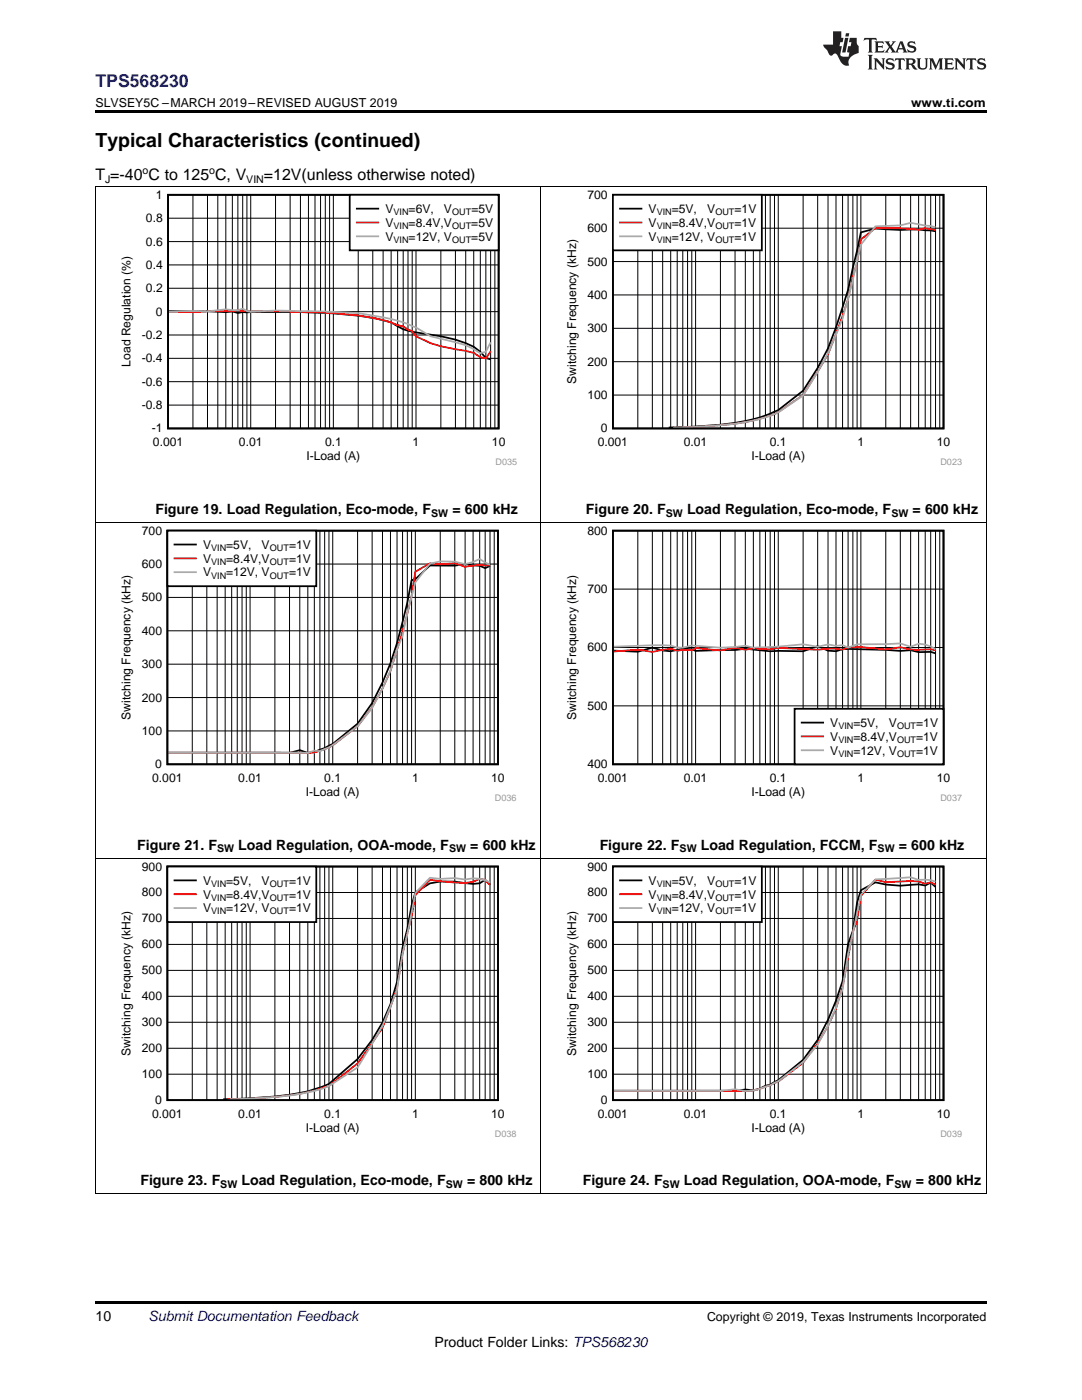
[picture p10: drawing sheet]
<svg xmlns="http://www.w3.org/2000/svg" width="216mm" height="279mm" viewBox="0 0 216 279" stroke-linecap="round" stroke-linejoin="round" font-family="sans-serif">
<path d="M19 259.7h177.8v.5h-177.8z" fill="#000"/>
<path d="M19.1 171.3v67M107.9 171.3v67M196.8 171.3v67M19 238.3h177.8" fill="none" stroke="#000" stroke-width=".2"/>
<path d="M23.7 172h79.4v55h-79.4z" fill-rule="evenodd" fill="#fff"/>
<path d="M33.4 172.9h66v46.7h-66zM97.8 176.5l-1-.9-1.1 .7-1.3 .1-3.7-.5h-2.9l-2 .4-2.9 1.8-.8 2.6-.8 4.7-1 3.7-1.1 6.9a34.3 34.3 0 0 1-7.8 15.4l-5.8 4.9-1.8 .7a45.7 45.7 0 0 1-13.9 2.2l-5.4 .2" fill="none" stroke="#000" stroke-width=".35"/>
<g fill="none" stroke="#000" stroke-width=".2">
<path d="M33.4 178.1h66M38.4 172.9v46.7M41.3 172.9v46.7M43.3 172.9v46.7M44.9 172.9v46.7M46.2 172.9v46.7M47.3 172.9v46.7M48.3 172.9v46.7M49.1 172.9v46.7M49.9 172.9v46.7M54.9 172.9v46.7M57.8 172.9v46.7"/>
<path d="M59.8 172.9v46.7M61.4 172.9v46.7M62.7 172.9v46.7M63.8 172.9v46.7M64.8 172.9v46.7M65.6 172.9v46.7M66.4 172.9v46.7M71.4 172.9v46.7M74.3 172.9v46.7M76.3 172.9v46.7M77.9 172.9v46.7M79.2 172.9v46.7"/>
<path d="M80.3 172.9v46.7M81.3 172.9v46.7M82.1 172.9v46.7M82.9 172.9v46.7M87.8 172.9v46.7M90.7 172.9v46.7M92.8 172.9v46.7M94.4 172.9v46.7M95.7 172.9v46.7M96.8 172.9v46.7M97.8 172.9v46.7M98.6 172.9v46.7"/>
<path d="M33.4 198.8h66M33.4 193.7h66M33.4 188.5h66M33.4 183.3h66M33.4 214.4h66M33.4 209.2h66M33.4 204h66"/>
</g>
<path d="M97.8 176.6l-1-1-1.1-.2-1.3 .6-1.6 .2-2.1-.1-4.9-.5-2.9 3-.8 4.4-1.8 7.4-1.1 6.7-2.9 8-4.9 7.1-5.8 4.5a47.9 47.9 0 0 1-15.7 2.5l-4.5 .2" fill="none" stroke="#f00" stroke-width=".35"/>
<path d="M97.8 176.1a6.6 6.6 0 0 0-5-.6l-2.1-.3-2.9 .2-2-.2-2.9 3-1.6 8.3-1 3.9-1.1 7.1-2.9 7.2-4.9 8.3-5.8 3.7-2.9 1a65.8 65.8 0 0 1-14.4 1.6l-2.5 .1" fill="none" stroke="#aaa" stroke-width=".35"/>
<path d="M33.4 172.9h29.7v11.1h-29.7z" fill-rule="evenodd" fill="#fff"/>
<path d="M33.4 172.9h29.7v11.1h-29.7zM34.8 175.7h4.3" fill="none" stroke="#000" stroke-width=".35"/>
<path d="M34.8 178.5h4.3" fill="none" stroke="#f00" stroke-width=".35"/>
<path d="M34.8 181.2h4.3" fill="none" stroke="#aaa" stroke-width=".35"/>
<path d="M112.6 172h79.4v55h-79.4z" fill-rule="evenodd" fill="#fff"/>
<path d="M122.3 172.9h66v46.7h-66zM186.7 177l-1-.8-1.1 .5-1.3-.2a20.8 20.8 0 0 1-8.6-.4l-2.9 1.6-.8 2.4-.8 5.6-1 2.7-1.1 7.4-1.3 3.9-1.6 3.8-2 4-2.9 4-5 4.1-1.6 .9-3.4 1.1-1.6-.2-2 .3h-24.2" fill="none" stroke="#000" stroke-width=".35"/>
<g fill="none" stroke="#000" stroke-width=".2">
<path d="M122.3 178.1h66M127.3 172.9v46.7M130.2 172.9v46.7M132.2 172.9v46.7M133.8 172.9v46.7M135.1 172.9v46.7M136.2 172.9v46.7M137.2 172.9v46.7M138 172.9v46.7M138.8 172.9v46.7M143.8 172.9v46.7M146.7 172.9v46.7"/>
<path d="M148.7 172.9v46.7M150.3 172.9v46.7M151.6 172.9v46.7M152.7 172.9v46.7M153.7 172.9v46.7M154.5 172.9v46.7M155.3 172.9v46.7M160.3 172.9v46.7M163.2 172.9v46.7M165.2 172.9v46.7M166.8 172.9v46.7M168.1 172.9v46.7"/>
<path d="M169.2 172.9v46.7M170.2 172.9v46.7M171 172.9v46.7M171.8 172.9v46.7M176.7 172.9v46.7M179.6 172.9v46.7M181.7 172.9v46.7M183.3 172.9v46.7M184.6 172.9v46.7M185.7 172.9v46.7M186.7 172.9v46.7M187.5 172.9v46.7"/>
<path d="M122.3 198.8h66M122.3 193.7h66M122.3 188.5h66M122.3 183.3h66M122.3 214.4h66M122.3 209.2h66M122.3 204h66"/>
</g>
<path d="M186.7 176.6l-1-.5-1.1 .3-1.3-.5-1.6-.1-5 .2-2-.5-2.9 3.3-.8 4.9-.8 2.2-1 5.2a37 37 0 0 1-8.9 21l-5 3.8-1.6 .6a13.9 13.9 0 0 1-7 1.2h-24.2" fill="none" stroke="#f00" stroke-width=".35"/>
<path d="M186.7 176l-1-.4h-2.4l-1.6-.5-7 .4-2.9 3.1-2.6 11.8-1.1 7-1.3 3.7-1.6 3.6-2 3.8-2.9 3.4-5 3.9a12.5 12.5 0 0 1-3.7 1.5l-1.3 .3-1.6 .1-2-.3-2.9 .3h-21.3" fill="none" stroke="#aaa" stroke-width=".35"/>
<path d="M122.3 172.9h29.7v11.1h-29.7z" fill-rule="evenodd" fill="#fff"/>
<path d="M122.3 172.9h29.7v11.1h-29.7zM123.7 175.7h4.3" fill="none" stroke="#000" stroke-width=".35"/>
<path d="M123.7 178.5h4.3" fill="none" stroke="#f00" stroke-width=".35"/>
<path d="M123.7 181.2h4.3" fill="none" stroke="#aaa" stroke-width=".35"/>
<path d="M19.1 104.3v67M107.9 104.3v67M196.8 104.3v67M19 171.3h177.8" fill="none" stroke="#000" stroke-width=".2"/>
<path d="M23.7 104.9h79.4v55h-79.4z" fill-rule="evenodd" fill="#fff"/>
<path d="M33.4 105.9h66v46.6h-66zM97.8 112.9l-1 .5-1.1-.5-2.9-.3-2.1 .3h-4.9l-2.9 2.7-.8 .2a118.4 118.4 0 0 1-4.2 16.6l-1.6 3.8-2 4.1-2.9 4.1-5 4.1-.8 .3a14.4 14.4 0 0 1-4.2 1.5l-1.6-.6-2 .6-24.2-.1" fill="none" stroke="#000" stroke-width=".35"/>
<g fill="none" stroke="#000" stroke-width=".2">
<path d="M33.4 119.2h66M33.4 112.6h66M38.4 105.9v46.6M41.3 105.9v46.6M43.3 105.9v46.6M44.9 105.9v46.6M46.2 105.9v46.6M47.3 105.9v46.6M48.3 105.9v46.6M49.1 105.9v46.6M49.9 105.9v46.6M54.9 105.9v46.6"/>
<path d="M57.8 105.9v46.6M59.8 105.9v46.6M61.4 105.9v46.6M62.7 105.9v46.6M63.8 105.9v46.6M64.8 105.9v46.6M65.6 105.9v46.6M66.4 105.9v46.6M71.4 105.9v46.6M74.3 105.9v46.6M76.3 105.9v46.6M77.9 105.9v46.6"/>
<path d="M79.2 105.9v46.6M80.3 105.9v46.6M81.3 105.9v46.6M82.1 105.9v46.6M82.9 105.9v46.6M87.8 105.9v46.6M90.7 105.9v46.6M92.8 105.9v46.6M94.4 105.9v46.6M95.7 105.9v46.6M96.8 105.9v46.6M97.8 105.9v46.6"/>
<path d="M98.6 105.9v46.6M33.4 139.2h66M33.4 132.6h66M33.4 125.9h66M33.4 145.9h66"/>
</g>
<path d="M97.8 112.9l-2.1-.2-2.9 .4-2.1-.7-2.9 .2-2-.2-2.9 1.7a90.4 90.4 0 0 1-3.7 15.5 38 38 0 0 1-7.8 15.3l-5 3.8-.8 .4a10.7 10.7 0 0 1-5.8 1.1h-26.2" fill="none" stroke="#f00" stroke-width=".35"/>
<path d="M97.8 112.7l-2.1-1.1-1.3 .6-1.6 .4-2.1-.5-2.9-.1-2 .5-2.9 3.7-1.6 6.1-1 4.6-1.1 2.7-1.3 4.2-1.6 3.6-2 3.9-2.9 3.6-5.8 4.3-1.8 .7-1.1-.1-1.3 .5-27.8-.1" fill="none" stroke="#aaa" stroke-width=".35"/>
<path d="M33.4 105.9h29.7v11.1h-29.7z" fill-rule="evenodd" fill="#fff"/>
<path d="M33.4 105.9h29.7v11.1h-29.7zM34.8 108.7h4.3" fill="none" stroke="#000" stroke-width=".35"/>
<path d="M34.8 111.4h4.3" fill="none" stroke="#f00" stroke-width=".35"/>
<path d="M34.8 114.2h4.3" fill="none" stroke="#aaa" stroke-width=".35"/>
<path d="M112.6 104.9h79.4v55h-79.4z" fill-rule="evenodd" fill="#fff"/>
<path d="M122.3 105.9h66v46.6h-66zM122.5 129.8l4.8 .3 2.9-.8a7.7 7.7 0 0 0 6 .2l1.8 .1 .8 .3 7.9-.2 2-.2 5 .5h6.6l2.9-1 2 .9 1.6 .1a11.8 11.8 0 0 1 5-.4l7.8 .3 2.1-.1 1.6 .3h2.4l1 .3" fill="none" stroke="#000" stroke-width=".35"/>
<g fill="none" stroke="#000" stroke-width=".2">
<path d="M122.3 117.6h66M127.3 105.9v46.6M130.2 105.9v46.6M132.2 105.9v46.6M133.8 105.9v46.6M135.1 105.9v46.6M136.2 105.9v46.6M137.2 105.9v46.6M138 105.9v46.6M138.8 105.9v46.6M143.8 105.9v46.6M146.7 105.9v46.6"/>
<path d="M148.7 105.9v46.6M150.3 105.9v46.6M151.6 105.9v46.6M152.7 105.9v46.6M153.7 105.9v46.6M154.5 105.9v46.6M155.3 105.9v46.6M160.3 105.9v46.6M163.2 105.9v46.6M165.2 105.9v46.6M166.8 105.9v46.6M168.1 105.9v46.6"/>
<path d="M169.2 105.9v46.6M170.2 105.9v46.6M171 105.9v46.6M171.8 105.9v46.6M176.7 105.9v46.6M179.6 105.9v46.6M181.7 105.9v46.6M183.3 105.9v46.6M184.6 105.9v46.6M185.7 105.9v46.6M186.7 105.9v46.6M187.5 105.9v46.6"/>
<path d="M122.3 129.2h66M122.3 140.9h66"/>
</g>
<path d="M186.7 129.8l-1-.2a17.1 17.1 0 0 1-6.1-.4l-2.9 .4-4.9-.5-2.6 .1-1.1 .4-2.9-.1-2 .2-7.9-.4-1.6 .3-3.4-.2-1.6 .3-2-.5-2.9 .6-5-.5-.8 .5-1.8-.1-1.1 .2-1.3-.5-3.6 .7-2.9-.5-4.8 .4" fill="none" stroke="#f00" stroke-width=".35"/>
<path d="M122.5 129.1a103.3 103.3 0 0 1 11.3-.3l1.3 .4 1.1 .1 1.8-.5a34.4 34.4 0 0 0 10.7 .1l1.6 .4 5-.2 5-.5 2.9 .5 2-.5 1.6 .3 1.3-.1 1.1 .4 1.8-.6 8.6-.2 2.1 .7 1.6-.6 1.3 .1 2.1 .9" fill="none" stroke="#aaa" stroke-width=".35"/>
<path d="M158.6 141.5h29.7v11h-29.7z" fill-rule="evenodd" fill="#fff"/>
<path d="M158.6 141.5h29.7v11h-29.7zM160 144.2h4.2" fill="none" stroke="#000" stroke-width=".35"/>
<path d="M160 147h4.2" fill="none" stroke="#f00" stroke-width=".35"/>
<path d="M160 149.7h4.2" fill="none" stroke="#aaa" stroke-width=".35"/>
<path d="M19.1 37.3v67M107.9 37.3v67M196.8 37.3v67M19 104.2h177.8" fill="none" stroke="#000" stroke-width=".2"/>
<path d="M23.7 37.9h79.5v55h-79.5z" fill-rule="evenodd" fill="#fff"/>
<path d="M33.5 38.9h66v46.6h-66zM33.7 62.1h7.7l3.7 .2 1.3-.2 1.1 .4 .9-.2h11.5l5.9 .2a53.4 53.4 0 0 1 12.2 1.9 10 10 0 0 0 5 1.9 38.2 38.2 0 0 1 11.5 2.9l1.3 1 1.1 1.2 1 .3" fill="none" stroke="#000" stroke-width=".35"/>
<g fill="none" stroke="#000" stroke-width=".2">
<path d="M38.5 38.9v46.6M41.4 38.9v46.6M43.5 38.9v46.6M45.1 38.9v46.6M46.4 38.9v46.6M47.5 38.9v46.6M48.4 38.9v46.6M49.3 38.9v46.6M50 38.9v46.6M55 38.9v46.6M57.9 38.9v46.6M59.9 38.9v46.6"/>
<path d="M61.5 38.9v46.6M62.9 38.9v46.6M64 38.9v46.6M64.9 38.9v46.6M65.8 38.9v46.6M66.5 38.9v46.6M71.5 38.9v46.6M74.4 38.9v46.6M76.4 38.9v46.6M78 38.9v46.6M79.3 38.9v46.6M80.5 38.9v46.6"/>
<path d="M81.4 38.9v46.6M82.2 38.9v46.6M83 38.9v46.6M88 38.9v46.6M90.9 38.9v46.6M92.9 38.9v46.6M94.5 38.9v46.6M95.8 38.9v46.6M96.9 38.9v46.6M97.9 38.9v46.6M98.7 38.9v46.6M33.5 57.5h66"/>
<path d="M33.5 52.9h66M33.5 48.2h66M33.5 43.5h66M33.5 76.2h66M33.5 71.5h66M33.5 66.9h66M33.5 62.2h66M33.5 80.8h66"/>
</g>
<path d="M33.7 62.2l4.8 .1 9-.3h1.8l.7 .2h9.9l5 .2a52.7 52.7 0 0 1 13.1 2l2.5 .8 1.7 .9 .8 1a26.3 26.3 0 0 0 9.9 2.9l1.6 .4 1.3 .9 1.1 .3 1-1.5" fill="none" stroke="#f00" stroke-width=".35"/>
<path d="M33.7 62.2l7.7-.1 3.7-.4 2.4 .2 .9-.3 .9 .5 .7 .1 5-.2 10.8 .2a49.5 49.5 0 0 1 15.6 2.5l1.6 .7 2.9 1.7 7 1.8 2.9 1.6 1.1-.3 1-1.9" fill="none" stroke="#aaa" stroke-width=".35"/>
<path d="M69.8 38.9h29.7v11.1h-29.7z" fill-rule="evenodd" fill="#fff"/>
<path d="M69.8 38.9h29.7v11.1h-29.7zM71.2 41.6h4.3" fill="none" stroke="#000" stroke-width=".35"/>
<path d="M71.2 44.4h4.3" fill="none" stroke="#f00" stroke-width=".35"/>
<path d="M71.2 47.2h4.3" fill="none" stroke="#aaa" stroke-width=".35"/>
<path d="M112.6 37.9h79.4v55h-79.4z" fill-rule="evenodd" fill="#fff"/>
<path d="M122.3 38.9h66v46.6h-66zM186.7 46.2l-1-.2a30.6 30.6 0 0 0-6.1-.1l-4.9-.3-2.9 .8-2.6 11.4-1.1 3.5a48.5 48.5 0 0 1-7.8 16.7l-5 3.9a30.9 30.9 0 0 1-11.5 2.9l-10.4 .5" fill="none" stroke="#000" stroke-width=".35"/>
<g fill="none" stroke="#000" stroke-width=".2">
<path d="M127.3 38.9v46.6M130.2 38.9v46.6M132.2 38.9v46.6M133.8 38.9v46.6M135.1 38.9v46.6M136.2 38.9v46.6M137.2 38.9v46.6M138 38.9v46.6M138.8 38.9v46.6M143.8 38.9v46.6M146.7 38.9v46.6M148.7 38.9v46.6"/>
<path d="M150.3 38.9v46.6M151.6 38.9v46.6M152.7 38.9v46.6M153.7 38.9v46.6M154.5 38.9v46.6M155.3 38.9v46.6M160.3 38.9v46.6M163.2 38.9v46.6M165.2 38.9v46.6M166.8 38.9v46.6M168.1 38.9v46.6M169.2 38.9v46.6"/>
<path d="M170.2 38.9v46.6M171 38.9v46.6M171.8 38.9v46.6M176.7 38.9v46.6M179.6 38.9v46.6M181.7 38.9v46.6M183.3 38.9v46.6M184.6 38.9v46.6M185.7 38.9v46.6M186.7 38.9v46.6M187.5 38.9v46.6M122.3 58.9h66"/>
<path d="M122.3 52.2h66M122.3 45.5h66M122.3 78.8h66M122.3 72.2h66M122.3 65.5h66"/>
</g>
<path d="M186.7 45.8l-2.1-.3-1.3 .3-3.7-.2-4.9-.1-2.9 2.3-.8 4.7-.8 2.8a78.4 78.4 0 0 1-5 15.4l-4.9 8.1-5 3.4a32.4 32.4 0 0 1-11.5 2.7l-9.5 .4" fill="none" stroke="#f00" stroke-width=".35"/>
<path d="M186.7 45.4l-5-.9-2.1 .5-4.9 .2-2.9 3.6-1.6 7a63.1 63.1 0 0 1-9.9 23.1l-5 3.4a32.4 32.4 0 0 1-11.5 2.6l-9.3 .4" fill="none" stroke="#aaa" stroke-width=".35"/>
<path d="M122.3 38.9h29.7v11.1h-29.7z" fill-rule="evenodd" fill="#fff"/>
<path d="M122.3 38.9h29.7v11.1h-29.7zM123.7 41.6h4.3" fill="none" stroke="#000" stroke-width=".35"/>
<path d="M123.7 44.4h4.3" fill="none" stroke="#f00" stroke-width=".35"/>
<path d="M123.7 47.2h4.3" fill="none" stroke="#aaa" stroke-width=".35"/>
<path d="M19 37.2h177.8" fill="none" stroke="#000" stroke-width=".2"/>
<path d="M19 22h177.8v.5h-177.8z" fill="#000"/>
<g fill="#231f20">
<path d="M172.5 7.6l-.1 .5 .4-.2h.6v.1v2.1l-.2 .4h.9l-.2-.4v-2.1l.1-.1h.5l.5 .2-.2-.5zM174.5 8.3l.2 .3v1.5l-.2 .4h1.8l.2-.6a1.04 1.04 0 0 1-1.3 .2v-.7h.6l.3 .2v-.6l-.3 .2h-.6v-.6l.8-.1 .4 .3-.2-.5zM176.5 8.3l.9 1.1-.9 1.1h.8l-.2-.2 .4-.7 .5 .7-.2 .2h1.5l-.2-.2 .2-.4h.9l.1 .4-.2 .2h1l-.3-.3-.7-1.9h-.5l-.9 2-.8-1 .9-1h-.8l.1 .3-.4 .5-.3-.6 .1-.2zM179.7 8.6l.4 1h-.7zM181.3 8.4a.63 .63 0 0 0-.2 .7 .63 .63 0 0 0 .6 .4l.6 .2 .1 .2a.75 .75 0 0 1-.7 .4 .75 .75 0 0 1-.6-.5l.1 .7 .1-.1a1.11 1.11 0 0 0 1.5-.6 1.13 1.13 0 0 0-1.2-.8l-.1-.4a1.04 1.04 0 0 1 1.2 .2l-.2-.5-.2 .1-.4-.2zM173.2 10.9l.2 .4v2.2l-.2 .4h1l-.3-.4v-2.2l.3-.4zM174.3 11.6l.3 .4v1.5l-.3 .4h.8l-.2-.4v-1.3l1.5 1.7v-1.9l.2-.4h-.7l.2 .4v.9l-1.1-1.3zM177 11.8a.62 .62 0 0 0-.2 .7 .62 .62 0 0 0 .6 .4l.6 .1 .1 .3a.76 .76 0 0 1-.7 .3 .76 .76 0 0 1-.7-.4l.2 .7 .1-.1a1.11 1.11 0 0 0 1.5-.6 1.13 1.13 0 0 0-1.2-.8l-.1-.4a1.04 1.04 0 0 1 1.2 .2l-.2-.6-.2 .1-.5-.1zM178.7 11.6l-.2 .6a.61 .61 0 0 1 .8-.3v1.6l-.2 .4h.9l-.2-.4v-1.6a.63 .63 0 0 1 .7 .3l-.1-.6zM180.6 11.6l.3 .4v1.5l-.3 .4h1l-.2-.2-.1-.8 .6 .2a.76 .76 0 0 0 1.2 .7l-1-1a.58 .58 0 0 0 .6-.5 .58 .58 0 0 0-.5-.6zM181.4 11.9h.1a.45 .45 0 0 1 .5 .1 .45 .45 0 0 1 .1 .5l-.8 .2zM182.9 11.6l.2 .2a2.17 2.17 0 0 0 .3 1.9 .99 .99 0 0 0 1.6-.6v-1.1l.2-.4h-.7l.2 .2a1.92 1.92 0 0 1-.2 1.8 .6 .6 0 0 1-.9-.5v-1.1l.2-.4zM185.4 11.6l.2 .4v1.5l-.2 .4h.7l-.2-.4v-1.4l.8 1.8 .8-1.8v1.4l-.2 .4h.9l-.2-.4v-1.5l.2-.4h-.8l-.6 1.5-.6-1.5zM188.4 11.6l.2 .4v1.5l-.2 .4h1.8l.1-.6a1.04 1.04 0 0 1-1.2 .1v-.6h.5l.4 .2v-.6l-.4 .2h-.5v-.7h.8l.3 .3-.1-.6zM190.5 11.6l.2 .4v1.5l-.2 .4h.7l-.2-.4v-1.3l1.5 1.7v-1.9l.2-.4h-.7l.2 .4v.9l-1.1-1.3zM192.9 11.6l-.1 .6a.61 .61 0 0 1 .7-.3l.1 1.6-.3 .4h1l-.3-.4 .1-1.6a.63 .63 0 0 1 .7 .3l-.1-.6zM195.2 11.8a.62 .62 0 0 0-.2 .7 .62 .62 0 0 0 .6 .4l.6 .1 .1 .3a.76 .76 0 0 1-.7 .3 .76 .76 0 0 1-.6-.4l.1 .7 .1-.1a1.11 1.11 0 0 0 1.6-.6 1.13 1.13 0 0 0-1.3-.8l-.1-.4a1.04 1.04 0 0 1 1.2 .2l-.1-.6-.2 .1-.5-.1z"/>
<path d="M166.2 6.3v2.6h-1.9v.4l.8 .9a.91 .91 0 0 0 1 .8 .56 .56 0 0 1 .5-.3 .56 .56 0 0 1 .5 .3l.4 .8a1.53 1.53 0 0 0 1.9 1.2 1.54 1.54 0 0 1 1-2.1l.9-.3v-1.4a1.52 1.52 0 0 1-.4-1.6h-1.3l-.2 .8h.5l-.2 .8h-.5l-.1 1v.2l.4 .1-.2 .8a1.93 1.93 0 0 1-1.6-.3l.3-1.8h-.5l.2-.8h.4l.2-.8h-.4v-1.3zM168.6 7.6l-.6 2.9h.7l.6-2.9zM168.8 6.6l-.1 .7h.6l.2-.7z"/>
</g>
<text font-size="3.9" x="19" y="29.3">Typical Characteristics (continued)</text>
<text font-size="3.5" fill="#00f" x="19" y="17.3">TPS568230</text>
<g font-size="3.2">
<text x="19" y="36">T =-40 C to 125 C, V</text>
<text x="52.7" y="36">=12V(unless otherwise noted)</text>
</g>
<g font-size="2.8">
<text x="31" y="102.5">Figure 19. Load Regulation, Eco-mode, F</text>
<text x="90.3" y="102.5">= 600 kHz</text>
<text x="116.9" y="102.5">Figure 20. F</text>
<text x="137.1" y="102.5">Load Regulation, Eco-mode, F</text>
<text x="182.1" y="102.5">= 600 kHz</text>
<text x="27.4" y="169.5">Figure 21. F</text>
<text x="47.6" y="169.5">Load Regulation, OOA-mode, F</text>
<text x="93.8" y="169.5">= 600 kHz</text>
<text x="119.7" y="169.5">Figure 22. F</text>
<text x="139.8" y="169.5">Load Regulation, FCCM, F</text>
<text x="179.4" y="169.5">= 600 kHz</text>
<text x="28" y="236.6">Figure 23. F</text>
<text x="48.2" y="236.6">Load Regulation, Eco-mode, F</text>
<text x="93.2" y="236.6">= 800 kHz</text>
<text x="116.3" y="236.6">Figure 24. F</text>
<text x="136.5" y="236.6">Load Regulation, OOA-mode, F</text>
<text x="182.7" y="236.6">= 800 kHz</text>
<text x="19" y="263.6">10</text>
<text x="86.7" y="268.9">Product Folder Links: TPS568230</text>
</g>
<text font-size="2.8" fill="#0000c8" x="29.6" y="263.6">Submit Documentation Feedback</text>
<g font-size="2.5">
<text x="19" y="21.4">SLVSEY5C –MARCH 2019–REVISED AUGUST 2019</text>
<text x="181.8" y="21.4">www.ti.com</text>
<text x="141.1" y="263.6">Copyright © 2019, Texas Instruments Incorporated</text>
</g>
<g font-size="2.4">
<text x="31.1" y="39.7">1</text>
<text x="117.2" y="39.7">700</text>
<text x="29.1" y="44.3">0.8</text>
<text x="76.9" y="42.5">V</text>
<text x="76.9" y="45.3">V</text>
<text x="81.5" y="42.5">=6V,</text>
<text x="81.5" y="45.3">=8.4V,V</text>
<text x="88.6" y="42.5">V</text>
<text x="94" y="45.3">=5V</text>
<text x="94.1" y="42.5">=5V</text>
<text x="117.2" y="46.3">600</text>
<text x="129.4" y="42.5">V</text>
<text x="129.4" y="45.3">V</text>
<text x="134.1" y="42.5">=5V,</text>
<text x="134.1" y="45.3">=8.4V,V</text>
<text x="141.1" y="42.5">V</text>
<text x="146.6" y="45.3">=1V</text>
<text x="146.6" y="42.5">=1V</text>
<text x="29.1" y="53.7">0.4</text>
<text x="29.1" y="49">0.6</text>
<text x="76.9" y="48">V</text>
<text x="81.5" y="48">=12V, V</text>
<text x="94" y="48">=5V</text>
<text x="117.2" y="53">500</text>
<text x="129.4" y="48">V</text>
<text x="134.1" y="48">=12V, V</text>
<text x="146.6" y="48">=1V</text>
<text x="29.1" y="58.3">0.2</text>
<text x="117.2" y="59.7">400</text>
<text x="31.1" y="63">0</text>
<text x="28.3" y="67.6">-0.2</text>
<text x="117.2" y="66.3">300</text>
<text x="26.1" y="73.2" transform="rotate(-90 26.1 73.2)">Load Regulation (%)</text>
<text x="28.3" y="77">-0.6</text>
<text x="28.3" y="72.3">-0.4</text>
<text x="115" y="76.6" transform="rotate(-90 115 76.6)">Switching Frequency (kHz)</text>
<text x="117.2" y="73">200</text>
<text x="28.3" y="81.6">-0.8</text>
<text x="117.2" y="79.6">100</text>
<text x="30.3" y="86.3">-1</text>
<text x="30.5" y="89.1">0.001</text>
<text x="47.7" y="89.1">0.01</text>
<text x="64.9" y="89.1">0.1</text>
<text x="82.3" y="89.1">1</text>
<text x="98.2" y="89.1">10</text>
<text x="119.3" y="89.1">0.001</text>
<text x="119.9" y="86.3">0</text>
<text x="136.5" y="89.1">0.01</text>
<text x="153.6" y="89.1">0.1</text>
<text x="171.1" y="89.1">1</text>
<text x="186.9" y="89.1">10</text>
<text x="61.2" y="91.8">I-Load (A)</text>
<text x="149.9" y="91.8">I-Load (A)</text>
<text x="28.3" y="106.7">700</text>
<text x="117.2" y="106.7">800</text>
<text x="28.3" y="113.4">600</text>
<text x="40.5" y="109.5">V</text>
<text x="40.5" y="112.3">V</text>
<text x="45.2" y="109.5">=5V,</text>
<text x="45.2" y="112.3">=8.4V,V</text>
<text x="52.2" y="109.5">V</text>
<text x="57.7" y="112.3">=1V</text>
<text x="57.7" y="109.5">=1V</text>
<text x="40.5" y="115.1">V</text>
<text x="45.2" y="115.1">=12V, V</text>
<text x="57.7" y="115.1">=1V</text>
<text x="117.2" y="118.4">700</text>
<text x="28.3" y="120">500</text>
<text x="28.3" y="126.7">400</text>
<text x="117.2" y="130">600</text>
<text x="28.3" y="133.3">300</text>
<text x="26.1" y="143.6" transform="rotate(-90 26.1 143.6)">Switching Frequency (kHz)</text>
<text x="28.3" y="140">200</text>
<text x="115" y="143.6" transform="rotate(-90 115 143.6)">Switching Frequency (kHz)</text>
<text x="117.2" y="141.7">500</text>
<text x="28.3" y="146.7">100</text>
<text x="165.7" y="145.1">V</text>
<text x="165.7" y="147.8">V</text>
<text x="170.3" y="145.1">=5V,</text>
<text x="170.3" y="147.8">=8.4V,V</text>
<text x="177.4" y="145.1">V</text>
<text x="182.8" y="147.8">=1V</text>
<text x="182.8" y="145.1">=1V</text>
<text x="31" y="153.3">0</text>
<text x="117.2" y="153.3">400</text>
<text x="165.7" y="150.6">V</text>
<text x="170.3" y="150.6">=12V, V</text>
<text x="182.8" y="150.6">=1V</text>
<text x="30.4" y="156.1">0.001</text>
<text x="47.6" y="156.1">0.01</text>
<text x="61" y="158.8">I-Load (A)</text>
<text x="64.7" y="156.1">0.1</text>
<text x="82.2" y="156.1">1</text>
<text x="98" y="156.1">10</text>
<text x="119.3" y="156.1">0.001</text>
<text x="136.5" y="156.1">0.01</text>
<text x="149.9" y="158.8">I-Load (A)</text>
<text x="153.6" y="156.1">0.1</text>
<text x="171.1" y="156.1">1</text>
<text x="186.9" y="156.1">10</text>
<text x="28.3" y="173.7">900</text>
<text x="117.2" y="173.7">900</text>
<text x="28.3" y="178.9">800</text>
<text x="40.5" y="176.6">V</text>
<text x="40.5" y="179.3">V</text>
<text x="45.2" y="176.6">=5V,</text>
<text x="45.2" y="179.3">=8.4V,V</text>
<text x="52.2" y="176.6">V</text>
<text x="57.7" y="179.3">=1V</text>
<text x="57.7" y="176.6">=1V</text>
<text x="117.2" y="178.9">800</text>
<text x="129.4" y="176.6">V</text>
<text x="129.4" y="179.3">V</text>
<text x="134.1" y="176.6">=5V,</text>
<text x="134.1" y="179.3">=8.4V,V</text>
<text x="141.1" y="176.6">V</text>
<text x="146.6" y="179.3">=1V</text>
<text x="146.6" y="176.6">=1V</text>
<text x="28.3" y="184.1">700</text>
<text x="40.5" y="182.1">V</text>
<text x="45.2" y="182.1">=12V, V</text>
<text x="57.7" y="182.1">=1V</text>
<text x="117.2" y="184.1">700</text>
<text x="129.4" y="182.1">V</text>
<text x="134.1" y="182.1">=12V, V</text>
<text x="146.6" y="182.1">=1V</text>
<text x="28.3" y="189.3">600</text>
<text x="117.2" y="189.3">600</text>
<text x="28.3" y="194.5">500</text>
<text x="117.2" y="194.5">500</text>
<text x="28.3" y="199.6">400</text>
<text x="117.2" y="199.6">400</text>
<text x="28.3" y="210">200</text>
<text x="28.3" y="204.8">300</text>
<text x="117.2" y="210">200</text>
<text x="117.2" y="204.8">300</text>
<text x="26.1" y="210.7" transform="rotate(-90 26.1 210.7)">Switching Frequency (kHz)</text>
<text x="28.3" y="215.2">100</text>
<text x="115" y="210.7" transform="rotate(-90 115 210.7)">Switching Frequency (kHz)</text>
<text x="117.2" y="215.2">100</text>
<text x="31" y="220.4">0</text>
<text x="119.9" y="220.4">0</text>
<text x="30.4" y="223.1">0.001</text>
<text x="47.6" y="223.1">0.01</text>
<text x="61" y="225.9">I-Load (A)</text>
<text x="64.7" y="223.1">0.1</text>
<text x="82.2" y="223.1">1</text>
<text x="98" y="223.1">10</text>
<text x="119.3" y="223.1">0.001</text>
<text x="136.5" y="223.1">0.01</text>
<text x="149.9" y="225.9">I-Load (A)</text>
<text x="153.6" y="223.1">0.1</text>
<text x="171.1" y="223.1">1</text>
<text x="186.9" y="223.1">10</text>
</g>
<g font-size="2.1">
<text x="28.4" y="34.7">o</text>
<text x="41.7" y="34.7">o</text>
<text x="21" y="36.6">J</text>
<text x="49.1" y="36.6">VIN</text>
<text x="86" y="103.1">SW</text>
<text x="132.9" y="103.1">SW</text>
<text x="177.9" y="103.1">SW</text>
<text x="43.3" y="170.1">SW</text>
<text x="89.6" y="170.1">SW</text>
<text x="135.6" y="170.1">SW</text>
<text x="175.1" y="170.1">SW</text>
<text x="44" y="237.1">SW</text>
<text x="89" y="237.1">SW</text>
<text x="132.2" y="237.1">SW</text>
<text x="178.5" y="237.1">SW</text>
</g>
<g font-size="1.8">
<text x="78.5" y="42.9">VIN</text>
<text x="78.5" y="45.7">VIN</text>
<text x="90.2" y="45.7">OUT</text>
<text x="90.2" y="42.9">OUT</text>
<text x="131" y="42.9">VIN</text>
<text x="131" y="45.7">VIN</text>
<text x="142.7" y="45.7">OUT</text>
<text x="142.7" y="42.9">OUT</text>
<text x="78.5" y="48.4">VIN</text>
<text x="90.2" y="48.4">OUT</text>
<text x="131" y="48.4">VIN</text>
<text x="142.7" y="48.4">OUT</text>
<text x="42.1" y="109.9">VIN</text>
<text x="42.1" y="112.7">VIN</text>
<text x="53.8" y="112.7">OUT</text>
<text x="53.8" y="109.9">OUT</text>
<text x="42.1" y="115.5">VIN</text>
<text x="53.8" y="115.5">OUT</text>
<text x="167.3" y="145.5">VIN</text>
<text x="167.3" y="148.2">VIN</text>
<text x="179" y="148.2">OUT</text>
<text x="179" y="145.5">OUT</text>
<text x="167.3" y="151">VIN</text>
<text x="179" y="151">OUT</text>
<text x="42.1" y="177">VIN</text>
<text x="42.1" y="179.7">VIN</text>
<text x="53.8" y="179.7">OUT</text>
<text x="53.8" y="177">OUT</text>
<text x="131" y="177">VIN</text>
<text x="131" y="179.7">VIN</text>
<text x="142.7" y="179.7">OUT</text>
<text x="142.7" y="177">OUT</text>
<text x="42.1" y="182.5">VIN</text>
<text x="53.8" y="182.5">OUT</text>
<text x="131" y="182.5">VIN</text>
<text x="142.7" y="182.5">OUT</text>
</g>
<g font-size="1.8" fill="#999">
<text x="98.9" y="92.9">D035</text>
<text x="187.7" y="92.9">D023</text>
<text x="98.8" y="159.9">D036</text>
<text x="187.7" y="159.9">D037</text>
<text x="98.8" y="226.9">D038</text>
<text x="187.7" y="226.9">D039</text>
</g>
</svg>
